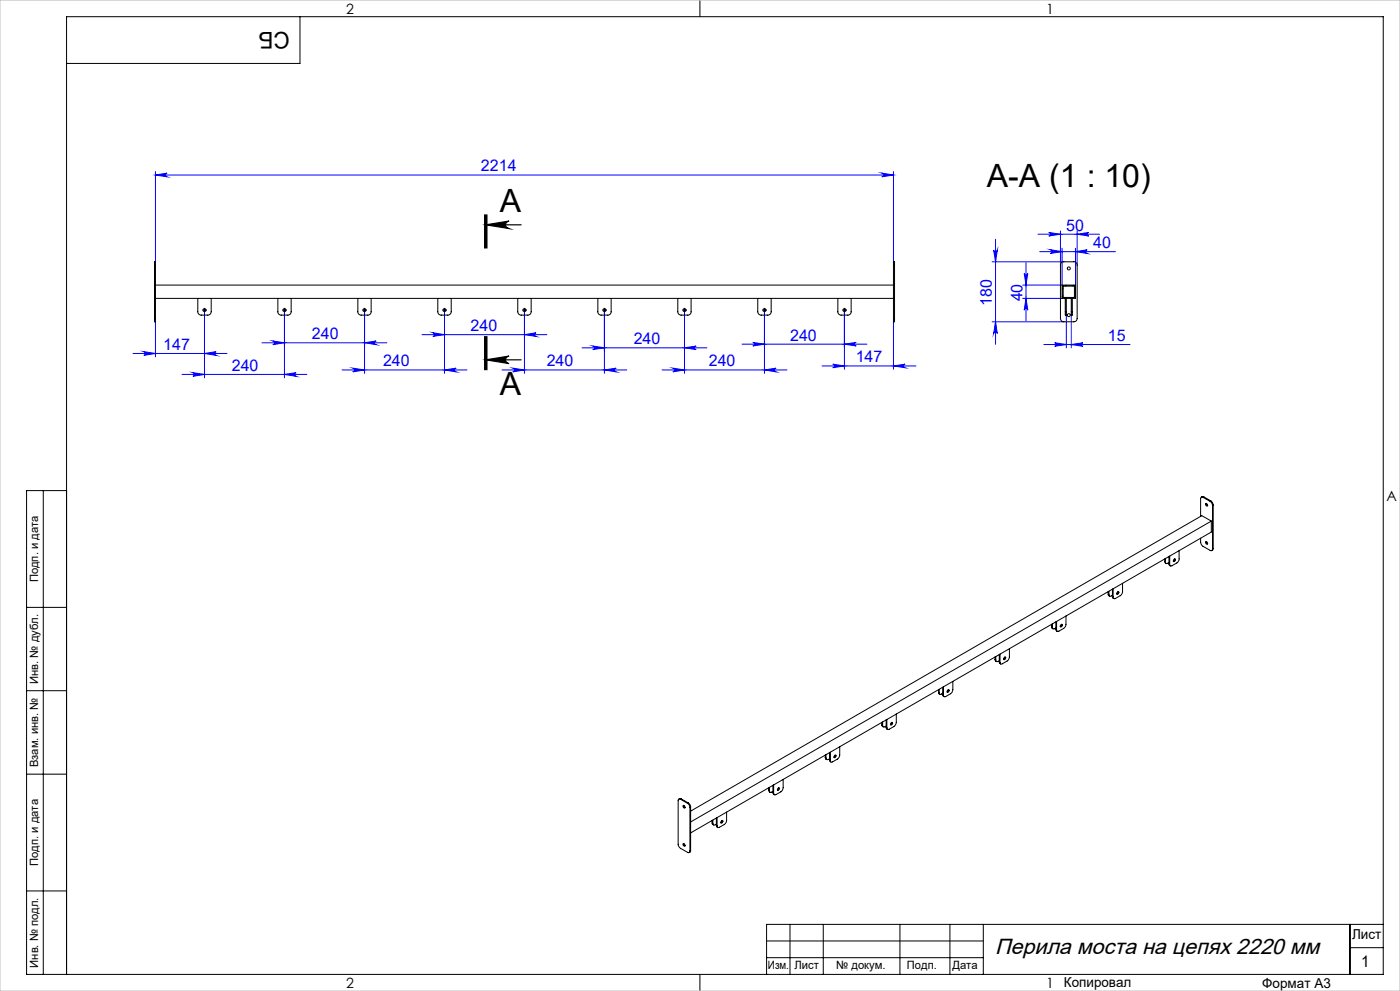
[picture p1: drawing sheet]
<svg xmlns="http://www.w3.org/2000/svg" width="420mm" height="297mm" viewBox="0 0 420 297" stroke-linecap="round" stroke-linejoin="round" font-family="sans-serif">
<path d="M145.4 64.4v10M145.7 67.4l7-1.2a1.13 1.13 0 0 0-1.1 1.2 1.13 1.13 0 0 0 1.1 1.1zM145.7 67.4h10.7M145.7 64.4v10M146.1 64.4v10M145.4 100.8v10M145.7 107.8l7-1.1a1.13 1.13 0 0 0-1.1 1.1 1.13 1.13 0 0 0 1.1 1.2zM145.7 107.8h10.7M145.7 100.8v10M146.1 100.8v10z" fill="none" stroke="#000" stroke-width=".35"/>
<g fill="none" stroke="#00f" stroke-width=".3">
<path d="M46.6 51.4v27M46.6 52.5h221.4M46.6 52.5l3.5-.6a.55 .55 0 0 0-.5 .5 .55 .55 0 0 0 .5 .6zM264.5 51.9l3.5 .6-3.5 .5a.55 .55 0 0 0 .5-.6 .55 .55 0 0 0-.5-.5zM268 51.4v27M297.6 78.5h21.5M298.1 74.9a.55 .55 0 0 0 .5 .6 .55 .55 0 0 0 .6-.6l-.5 3.6zM298.7 71.7v31.5M307.8 78.7v17.5M311.4 70.2h18.5M311.9 75.4h22.7M314.6 69.7l3.5 .5-3.5 .5a.53 .53 0 0 0 .5-.5 .53 .53 0 0 0-.5-.5z"/>
<path d="M315.1 74.9l3.5 .5-3.5 .5a.55 .55 0 0 0 .5-.5 .55 .55 0 0 0-.5-.5zM318.1 69.2v10.2M318.6 74.4v11h-11.8M322.7 74.4v11M322.7 75.4l3.4-.5a.55 .55 0 0 0-.5 .5 .55 .55 0 0 0 .5 .5zM323.1 69.2v10.2M323.1 70.2l3.5-.5a.53 .53 0 0 0-.5 .5 .53 .53 0 0 0 .5 .5zM46.6 96.4v10.6M61.3 93.5v19.7M85.3 93.5v19.7M109.4 93.5v18.4M129.9 99.7l3.4 .6-3.4 .5a.55 .55 0 0 0 .5-.5 .55 .55 0 0 0-.5-.6z"/>
<path d="M133.3 93.5v18.4M157.3 93.5v18.4M181.3 93.5v18.4M205.4 93.5v18.4M229.3 93.5v18.4M253.3 93.5v17.2M268 96.4v14.3M297.6 96.4h21.5M298.7 96.4l.5 3.5a.55 .55 0 0 0-.6-.5 .55 .55 0 0 0-.5 .5zM306.8 89.4h11.8M307.3 81.9a.53 .53 0 0 0 .5 .5 .53 .53 0 0 0 .5-.5l-.5 3.5zM307.8 89.4l.5 3.6a.53 .53 0 0 0-.5-.6 .53 .53 0 0 0-.5 .6z"/>
<path d="M319.9 94.4v9.8M321.4 94.4v9.8M39.9 105.9h28.2M43.1 105.4l3.5 .5-3.5 .6a.55 .55 0 0 0 .5-.5 .55 .55 0 0 0-.5-.6zM54.6 112.2h37.5M57.9 111.7l3.4 .5-3.4 .6a.55 .55 0 0 0 .5-.6 .55 .55 0 0 0-.5-.5zM61.3 105.9l3.5-.5a.55 .55 0 0 0-.5 .6 .55 .55 0 0 0 .5 .5zM78.6 102.7h37.5M81.8 102.2l3.5 .5-3.5 .6a.55 .55 0 0 0 .5-.6 .55 .55 0 0 0-.5-.5zM85.3 112.2l3.5-.5a.55 .55 0 0 0-.5 .5 .55 .55 0 0 0 .5 .6zM102.6 110.9h37.5M105.8 110.3l3.6 .6-3.6 .5a.55 .55 0 0 0 .6-.5 .55 .55 0 0 0-.6-.6z"/>
<path d="M109.4 102.7l3.5-.5a.55 .55 0 0 0-.6 .5 .55 .55 0 0 0 .6 .6zM126.6 100.3h37.5M133.3 110.9l3.5-.6a.55 .55 0 0 0-.5 .6 .55 .55 0 0 0 .5 .5zM150.6 110.9h37.5M153.8 110.3l3.5 .6-3.5 .5a.55 .55 0 0 0 .5-.5 .55 .55 0 0 0-.5-.6zM157.3 100.3l3.5-.6a.55 .55 0 0 0-.5 .6 .55 .55 0 0 0 .5 .5zM174.6 104.2h37.5M177.8 103.7l3.5 .5-3.5 .6a.53 .53 0 0 0 .6-.6 .53 .53 0 0 0-.6-.5zM181.3 110.9l3.6-.6a.55 .55 0 0 0-.6 .6 .55 .55 0 0 0 .6 .5zM198.6 110.9h37.5M201.9 110.3l3.5 .6-3.5 .5a.55 .55 0 0 0 .5-.5 .55 .55 0 0 0-.5-.6zM205.4 104.2l3.4-.5a.53 .53 0 0 0-.5 .5 .53 .53 0 0 0 .5 .6z"/>
<path d="M222.6 103.1h37.5M225.8 102.6l3.5 .5-3.5 .6a.53 .53 0 0 0 .6-.6 .53 .53 0 0 0-.6-.5zM229.3 110.9l3.5-.6a.55 .55 0 0 0-.5 .6 .55 .55 0 0 0 .5 .5zM246.6 109.7h28.2M249.8 109.1l3.5 .6-3.5 .5a.53 .53 0 0 0 .5-.5 .53 .53 0 0 0-.5-.6zM253.3 103.1l3.6-.5a.53 .53 0 0 0-.6 .5 .53 .53 0 0 0 .6 .6zM268 109.7l3.5-.6a.53 .53 0 0 0-.5 .6 .53 .53 0 0 0 .5 .5zM313.2 103.3h25.8M316.4 102.7l3.5 .6-3.5 .5a.53 .53 0 0 0 .5-.5 .53 .53 0 0 0-.5-.6zM321.4 103.3l3.5-.6a.53 .53 0 0 0-.5 .6 .53 .53 0 0 0 .5 .5z"/>
</g>
<g fill="none" stroke="#000" stroke-width=".3" stroke-dasharray="15.2 1.3 1.3 1.3">
<path d="M61.2 92.9h-.4M61.4 92.7v-.3M61.4 93.1v.4M61.6 92.9h.3M85.2 92.9h-.4M85.4 92.7v-.3M85.4 93.1v.4M85.6 92.9h.3M109.2 92.9h-.4M109.4 92.7v-.3M109.4 93.1v.4M109.6 92.9h.3"/>
<path d="M133.2 92.9h-.4M133.4 92.7v-.3M133.4 93.1v.4M133.6 92.9h.3M157.2 92.9h-.4M157.4 92.7v-.3M157.4 93.1v.4M157.6 92.9h.3M181.2 92.9h-.4M181.4 92.7v-.3M181.4 93.1v.4M181.6 92.9h.3"/>
<path d="M205.2 92.9h-.4M205.4 92.7v-.3M205.4 93.1v.4M205.6 92.9h.3M229.2 92.9h-.4M229.4 92.7v-.3M229.4 93.1v.4M229.6 92.9h.3M253.2 92.9h-.4M253.4 92.7v-.3M253.4 93.1v.4M253.6 92.9h.3"/>
</g>
<g fill="none" stroke="#000" stroke-width=".3">
<path d="M90 5v14h-70M210 0v5M61.2 93h.3M61.3 92.8v.3M85.2 93h.2M85.3 92.8v.3M109.3 93h.1M109.4 92.8v.3M133.2 93h.3M133.3 92.8v.3M157.2 93h.2M157.3 92.8v.3"/>
<path d="M181.3 93h.1M181.3 92.8v.3M205.2 93h.3M205.4 92.8v.3M229.2 93h.2M229.3 92.8v.3M253.3 93h.1M253.3 92.8v.3M13 147v145M20 147h-12v145h407v-287h-395v287M8 182h12M8 207h12"/>
<path d="M8 232h12M8 267h12M237 277v15M247 277v15M270 277v15M285 277v15M295 277v15M405 277v15M415 277h-185v15M210 292v5M230 282h65M230 287h65"/>
<path d="M405 284h10"/>
</g>
<path d="M0 0h420v297h-420z" fill="none" stroke="#c0c0c0" stroke-width=".3"/>
<path d="M145.7 67.4l7-1.2a1.13 1.13 0 0 0-1.1 1.2 1.13 1.13 0 0 0 1.1 1.1zM145.7 107.8l7-1.1a1.13 1.13 0 0 0-1.1 1.1 1.13 1.13 0 0 0 1.1 1.2z" fill="#000"/>
<g fill="#00f">
<path d="M253.3 103.1l3.6-.5a.53 .53 0 0 0-.6 .5 .53 .53 0 0 0 .6 .6zM225.8 102.6l3.5 .5-3.5 .6a.53 .53 0 0 0 .6-.6 .53 .53 0 0 0-.6-.5zM229.3 110.9l3.5-.6a.55 .55 0 0 0-.5 .6 .55 .55 0 0 0 .5 .5zM201.9 110.3l3.5 .6-3.5 .5a.55 .55 0 0 0 .5-.5 .55 .55 0 0 0-.5-.6zM205.4 104.2l3.4-.5a.53 .53 0 0 0-.5 .5 .53 .53 0 0 0 .5 .6zM177.8 103.7l3.5 .5-3.5 .6a.53 .53 0 0 0 .6-.6 .53 .53 0 0 0-.6-.5zM181.3 110.9l3.6-.6a.55 .55 0 0 0-.6 .6 .55 .55 0 0 0 .6 .5zM153.8 110.3l3.5 .6-3.5 .5a.55 .55 0 0 0 .5-.5 .55 .55 0 0 0-.5-.6zM157.3 100.3l3.5-.6a.55 .55 0 0 0-.5 .6 .55 .55 0 0 0 .5 .5zM129.9 99.7l3.4 .6-3.4 .5a.55 .55 0 0 0 .5-.5 .55 .55 0 0 0-.5-.6zM133.3 110.9l3.5-.6a.55 .55 0 0 0-.5 .6 .55 .55 0 0 0 .5 .5zM105.8 110.3l3.6 .6-3.6 .5a.55 .55 0 0 0 .6-.5 .55 .55 0 0 0-.6-.6zM109.4 102.7l3.5-.5a.55 .55 0 0 0-.6 .5 .55 .55 0 0 0 .6 .6zM81.8 102.2l3.5 .5-3.5 .6a.55 .55 0 0 0 .5-.6 .55 .55 0 0 0-.5-.5zM85.3 112.2l3.5-.5a.55 .55 0 0 0-.5 .5 .55 .55 0 0 0 .5 .6zM57.9 111.7l3.4 .5-3.4 .6a.55 .55 0 0 0 .5-.6 .55 .55 0 0 0-.5-.5zM61.3 105.9l3.5-.5a.55 .55 0 0 0-.5 .6 .55 .55 0 0 0 .5 .5zM43.1 105.4l3.5 .5-3.5 .6a.55 .55 0 0 0 .5-.5 .55 .55 0 0 0-.5-.6z"/>
<path d="M46.6 52.5l3.5-.6a.55 .55 0 0 0-.5 .5 .55 .55 0 0 0 .5 .6zM264.5 51.9l3.5 .6-3.5 .5a.55 .55 0 0 0 .5-.6 .55 .55 0 0 0-.5-.5zM249.8 109.1l3.5 .6-3.5 .5a.53 .53 0 0 0 .5-.5 .53 .53 0 0 0-.5-.6zM268 109.7l3.5-.6a.53 .53 0 0 0-.5 .6 .53 .53 0 0 0 .5 .5z"/>
<path d="M314.6 69.7l3.5 .5-3.5 .5a.53 .53 0 0 0 .5-.5 .53 .53 0 0 0-.5-.5zM323.1 70.2l3.5-.5a.53 .53 0 0 0-.5 .5 .53 .53 0 0 0 .5 .5z"/>
<path d="M316.4 102.7l3.5 .6-3.5 .5a.53 .53 0 0 0 .5-.5 .53 .53 0 0 0-.5-.6zM321.4 103.3l3.5-.6a.53 .53 0 0 0-.5 .6 .53 .53 0 0 0 .5 .5z"/>
<path d="M322.7 75.4l3.4-.5a.55 .55 0 0 0-.5 .5 .55 .55 0 0 0 .5 .5zM315.1 74.9l3.5 .5-3.5 .5a.55 .55 0 0 0 .5-.5 .55 .55 0 0 0-.5-.5z"/>
<path d="M298.7 96.4l.5 3.5a.55 .55 0 0 0-.6-.5 .55 .55 0 0 0-.5 .5zM298.1 74.9a.55 .55 0 0 0 .5 .6 .55 .55 0 0 0 .6-.6l-.5 3.6z"/>
<path d="M307.3 81.9a.53 .53 0 0 0 .5 .5 .53 .53 0 0 0 .5-.5l-.5 3.5zM307.8 89.4l.5 3.6a.53 .53 0 0 0-.5-.6 .53 .53 0 0 0-.5 .6z"/>
</g>
<g fill="none" stroke="#000" stroke-width=".3">
<path d="M46.4 79.4v-.9h.2v.9M46.4 79.4h.2M46.4 79.4v16.1M46.6 79.4v16.1M268 79.4v-.9h.4v.9M268 79.4h.4M268 79.4v16.1M268.4 79.4v16.1M318.4 78.7l.5-.2h3.3a.96 .96 0 0 1 .9 .9v16.1a.96 .96 0 0 1-.9 .9h-3a.97 .97 0 0 1-1.1-.9v-16.1zM46.4 95.5v.1a.51 .51 0 0 0 .2 .8v-.9M46.4 95.5h.2M46.6 85.4h221.4"/>
<path d="M46.6 89.4h221.4M59.3 89.4v4a1.02 1.02 0 0 0 1.1 1h1.9a1.02 1.02 0 0 0 1.1-1v-4M83.4 89.4v4a.96 .96 0 0 0 .9 1h2.1a.96 .96 0 0 0 .9-1v-4M107.4 89.4v4a.96 .96 0 0 0 .9 1h2a.96 .96 0 0 0 1-1v-4M131.3 89.4v4a.97 .97 0 0 0 1.1 1h1.9a1.02 1.02 0 0 0 1.1-1v-4M155.3 89.4v4a1.02 1.02 0 0 0 1.1 1h2a.96 .96 0 0 0 .9-1v-4M179.4 89.4v4a.96 .96 0 0 0 .9 1h2.1a.96 .96 0 0 0 .9-1v-4M203.3 89.4v4a.96 .96 0 0 0 1 1h2a.96 .96 0 0 0 1-1v-4M227.3 89.4v4a1.02 1.02 0 0 0 1.1 1h1.9a.97 .97 0 0 0 1.1-1v-4M251.4 89.4v4a.96 .96 0 0 0 .9 1h2.1a.96 .96 0 0 0 .9-1v-4M268 95.5v.1a.5 .5 0 0 0 .4 .8v-.9M268 95.5h.4"/>
<path d="M318.6 85.4h4.1v4h-4.1zM318.9 86.4l-.3 .3M318.9 88.6l-.3 .4M318.9 85.8h3.4v3.3h-3.4zM319.6 93.4v1h.3v-1M319.6 93.4h.3M319.6 89.4v4M319.9 85.4l-.3 .4M319.9 89.4v4M320.7 89.1l-.3 .3M321.4 93.4v1h.3v-1M321.4 93.4h.3"/>
<path d="M321.4 89.4v4M321.7 89.4v4M322.2 85.4l-.4 .4M322.7 87.2l-.4 .3M360.9 149a.42 .42 0 0 0-.5 0 .42 .42 0 0 0-.2 .4v5.4M360.9 149l2.1 1.2M361.1 148.9l-.7 .1M361.1 148.9l-.2 .1M361.1 148.9l2.2 1.2M361.7 150.9l.4 .1a.36 .36 0 0 1 .2 .5 .36 .36 0 0 1-.5 .2 .36 .36 0 0 1-.1-.5zM361.9 150.9l.4 .6M363 150.2l.5 .6 .2 .7"/>
<path d="M363.3 150.1l.4 .6 .3 .7M363.3 150.1l-.3 .1M363.4 156.2l-156.2 90.1M363.4 156.2l-2.9-1.7-153.3 88.6M363.4 156.2v3.3l-156.2 90.1M363.7 151.5v13M364 151.4l-.3 .1M364 151.4v13M332.5 178.1l.4 .6M332.5 178.1l.2 .1M332.5 177.3v.8M332.7 178.2a.42 .42 0 0 0 .2 .5 .42 .42 0 0 0 .5-.1l.3-.2"/>
<path d="M332.7 177.2v1M333.7 178.8l.5 .6M333.7 178.8l.2 .1M333.7 176.6v2.2M333.9 176.5v2.4M335.2 177.4a.28 .28 0 0 1 .5 0 .28 .28 0 0 1-.1 .5 .31 .31 0 0 1-.5 .2 .31 .31 0 0 1 0-.6zM335.5 177.3l-.5 .7M336.8 174.8l-.1 3-.4 .5-1.7 1a.44 .44 0 0 1-.5 .1 .44 .44 0 0 1-.2-.5M349.4 168.3l.4 .6M349.4 168.3l.2 .1M349.4 167.5v.8M349.6 168.4a.42 .42 0 0 0 .2 .5 .42 .42 0 0 0 .5-.1l.4-.2"/>
<path d="M349.6 167.4v1M350.7 169l.4 .6M350.7 169l.2 .2M350.7 166.8v2.2M350.9 166.6v2.6M352.1 167.7l.2-.1a.33 .33 0 0 1 .3 .5 .33 .33 0 0 1-.6 0zM352.4 167.5v.3l-.4 .4M353.7 165l-.1 3-.3 .5-1.7 1a.42 .42 0 0 1-.5 .1 .42 .42 0 0 1-.2-.4M360.2 161.3v1.2l.3 .9 2.5 1.6a.44 .44 0 0 0 .5 0 .44 .44 0 0 0 .2-.5M361.7 162.3l.4 .2a.36 .36 0 0 1 .2 .4 .36 .36 0 0 1-.5 .2 .36 .36 0 0 1-.1-.5zM361.9 162.3l.4 .7M364 164.4l-.5 .6"/>
<path d="M364 164.4l-.3 .1M298.5 197.7l.4 .6M298.5 197.7l.2 .1M298.5 196.9v.8M298.7 197.8a.43 .43 0 0 0 .2 .5 .43 .43 0 0 0 .5-.1l.4-.2M298.7 196.8v1M299.8 198.4l.4 .6M299.8 198.4l.2 .1M299.8 196.2v2.2M300 196v2.5M301.4 197a.32 .32 0 0 1 .2 .4 .32 .32 0 0 1-.5 .1zM301.5 196.9l-.1 .4-.3 .3"/>
<path d="M302.8 194.4v2.5l-.2 .7-.3 .4-1.6 .9a.42 .42 0 0 1-.5 .1 .42 .42 0 0 1-.2-.5M315.5 187.9l.4 .6M315.5 187.9l.2 .1M315.5 187.1v.8M315.7 188a.44 .44 0 0 0 .2 .4 .44 .44 0 0 0 .5 0l.4-.2M315.7 187v1M316.8 188.6l.4 .6M316.8 188.6l.2 .1M316.8 186.4v2.2M317 186.2v2.5M318.2 187.3a.27 .27 0 0 1 .5-.2 .26 .26 0 0 1-.1 .5v.1a.29 .29 0 0 1-.4 .2 .29 .29 0 0 1-.1-.4zM318.5 187.1l-.1 .4-.3 .3"/>
<path d="M319.8 184.6l-.1 3-.5 .6-1.5 1a.44 .44 0 0 1-.5 0 .44 .44 0 0 1-.2-.5M264.5 217.3l.5 .5M264.5 217.3l.3 .1M264.5 216.5v.8M264.8 217.4a.43 .43 0 0 0 .2 .4 .43 .43 0 0 0 .5 0l.4-.2M264.8 216.4v1M265.9 218l.3 .6M265.9 218l.2 .1M265.9 215.8v2.2M266.1 215.6v2.5M267.4 216.6l.1-.1a.36 .36 0 0 1 .2 .5 .36 .36 0 0 1-.5 .1zM267.5 216.5v.4l-.3 .3"/>
<path d="M268.9 214v2.5l-.2 .7-1.9 1.3a.43 .43 0 0 1-.5 .1 .43 .43 0 0 1-.2-.5M281.6 207.5l.3 .6M281.6 207.5l.2 .1M281.6 206.7v.8M281.8 207.6a.41 .41 0 0 0 .2 .5 .41 .41 0 0 0 .5-.1l.3-.2M281.8 206.6v1M282.8 208.2l.4 .6M282.8 208.2l.2 .1M282.8 205.9v2.3M283 205.8v2.5M284.3 206.8a.28 .28 0 0 1 .5 0 .28 .28 0 0 1-.1 .5 .31 .31 0 0 1-.5 .2 .31 .31 0 0 1 0-.6zM284.5 206.7l-.1 .4-.3 .3"/>
<path d="M285.9 204.2v2.5l-.3 .7-1.9 1.3a.44 .44 0 0 1-.5 .1 .44 .44 0 0 1-.2-.5M204.2 239.5a.44 .44 0 0 0-.5 0 .44 .44 0 0 0-.3 .5v13.2l.6 .9 2.3 1.3a.42 .42 0 0 0 .5 .1 .42 .42 0 0 0 .2-.4M204.2 239.5l2.1 1.3M204.4 239.4l-.7 .1M204.4 239.4l-.2 .1M204.4 239.4l2.1 1.2M230.6 236.9l.4 .6M230.6 236.9l.2 .1M230.6 236.1v.8M230.8 237a.42 .42 0 0 0 .2 .4 .42 .42 0 0 0 .5 0l.4-.2M230.8 236v1M231.9 237.6l.4 .6"/>
<path d="M231.9 237.6l.2 .1M231.9 235.3v2.3M232.1 235.2v2.5M233.5 236.1a.32 .32 0 0 1 .3 .5 .32 .32 0 0 1-.6 .1zM233.6 236.1l-.4 .7M234.9 233.6v2.5l-.2 .7-1.9 1.3a.44 .44 0 0 1-.5 .1 .44 .44 0 0 1-.2-.5M247.6 227.1l.4 .5M247.6 227.1l.2 .1M247.6 226.3v.8M247.8 227.2a.46 .46 0 0 0 .2 .5 .46 .46 0 0 0 .5-.1l.4-.2M247.8 226.2v1M248.9 227.8l.4 .6"/>
<path d="M248.9 227.8l.2 .1M248.9 225.6v2.2M249.1 225.4v2.5M250.4 226.4a.3 .3 0 0 1 .5 .1 .3 .3 0 0 1-.3 .4 .27 .27 0 0 1-.4 .1 .27 .27 0 0 1 .1-.4zM250.6 226.3l-.1 .4-.3 .3M251.9 223.8v2.5l-.2 .7-.3 .4-1.6 .9a.41 .41 0 0 1-.5 .1 .41 .41 0 0 1-.2-.5M204.9 252.9h.5l.1 .4a.23 .23 0 0 1-.1 .3 .23 .23 0 0 1-.3-.1zM204.9 241.4l.5 .1 .1 .4a.23 .23 0 0 1-.1 .3 .23 .23 0 0 1-.3-.2zM205.1 241.4l.4 .7M205.1 252.8l.4 .7M206.3 240.8l.6 .7 .1 .5M206.5 240.6l.6 .7 .1 .6"/>
<path d="M206.5 240.6l-.2 .2M207 242v13.1M207.2 254.9l-.4 .6M207.2 241.9l-.2 .1M207.2 254.9l-.2 .2M207.2 241.9v13M213.6 246.7l.5 .5M213.6 246.7l.3 .1M213.6 245.9v.8M213.9 246.8a.44 .44 0 0 0 .2 .4 .44 .44 0 0 0 .5 0l.3-.2M213.9 245.8v1M214.9 247.4l.4 .6"/>
<path d="M214.9 247.4l.2 .1M214.9 245.1v2.3M215.1 245v2.5M216.4 246l.2-.1a.35 .35 0 0 1 .2 .5 .35 .35 0 0 1-.6 .1zM216.6 245.9l-.3 .7M218 243.4v2.5l-.2 .7-.5 .5-1.5 .8a.44 .44 0 0 1-.5 .1 .44 .44 0 0 1-.2-.5"/>
<circle cx="61.4" cy="92.9" r=".45"/>
<circle cx="85.3" cy="92.9" r=".45"/>
<circle cx="109.3" cy="92.9" r=".45"/>
<circle cx="133.4" cy="92.9" r=".45"/>
<circle cx="157.4" cy="92.9" r=".45"/>
<circle cx="181.3" cy="92.9" r=".45"/>
<circle cx="205.4" cy="92.9" r=".46"/>
<circle cx="229.4" cy="92.9" r=".45"/>
<circle cx="253.3" cy="92.9" r=".45"/>
<circle cx="320.6" cy="94.5" r=".45"/>
<circle cx="320.6" cy="80.4" r=".45"/>
</g>
<g font-size="9.6">
<text x="296.1" y="56.1">A-A (1 : 10)</text>
<text x="150" y="63.5">A</text>
<text x="150" y="118.3">A</text>
</g>
<text font-size="6.9" x="86.9" y="9.4" transform="rotate(-180 86.9 9.4)">СБ</text>
<text font-size="6.6" x="298.5" y="285.8">Перила моста на цепях 2220 мм</text>
<g font-size="4.8" fill="#00f">
<text x="144.3" y="51.3">2214</text>
<text x="319.9" y="69.1">50</text>
<text x="328" y="74.3">40</text>
<text x="297.6" y="91.7" transform="rotate(-90 297.6 91.7)">180</text>
<text x="306.7" y="90.4" transform="rotate(-90 306.7 90.4)">40</text>
<text x="93.6" y="101.6">240</text>
<text x="141.2" y="99.2">240</text>
<text x="49" y="104.9">147</text>
<text x="190.1" y="103.2">240</text>
<text x="237" y="102.1">240</text>
<text x="332.4" y="102.2">15</text>
<text x="69.5" y="111.1">240</text>
<text x="114.9" y="109.8">240</text>
<text x="164" y="109.8">240</text>
<text x="212.6" y="109.8">240</text>
<text x="256.7" y="108.6">147</text>
</g>
<text font-size="4.8" x="408.3" y="289.7">1</text>
<g font-size="4.2">
<text x="103.8" y="4.2">2</text>
<text x="313.8" y="4.2">1</text>
<text x="415.9" y="150.2">A</text>
<text x="103.8" y="296.2">2</text>
<text x="313.8" y="296.2">1</text>
</g>
<g font-size="4.1">
<text x="405.6" y="281.5">Лист</text>
<text x="319.2" y="295.9">Копировал</text>
<text x="378.7" y="296">Формат А3</text>
</g>
<g font-size="3.4">
<text x="11.4" y="174.5" transform="rotate(-90 11.4 174.5)">Подп. и дата</text>
<text x="11.4" y="205" transform="rotate(-90 11.4 205)">Инв. № дубл.</text>
<text x="11.4" y="229.9" transform="rotate(-90 11.4 229.9)">Взам. инв. №</text>
<text x="11.4" y="259.5" transform="rotate(-90 11.4 259.5)">Подп. и дата</text>
<text x="11.4" y="290" transform="rotate(-90 11.4 290)">Инв. № подл.</text>
<text x="230.4" y="290.4">Изм.</text>
<text x="238.3" y="290.4">Лист</text>
<text x="250.9" y="290.4">№ докум.</text>
<text x="272.1" y="290.4">Подп.</text>
<text x="285.7" y="290.5">Дата</text>
</g>
</svg>
